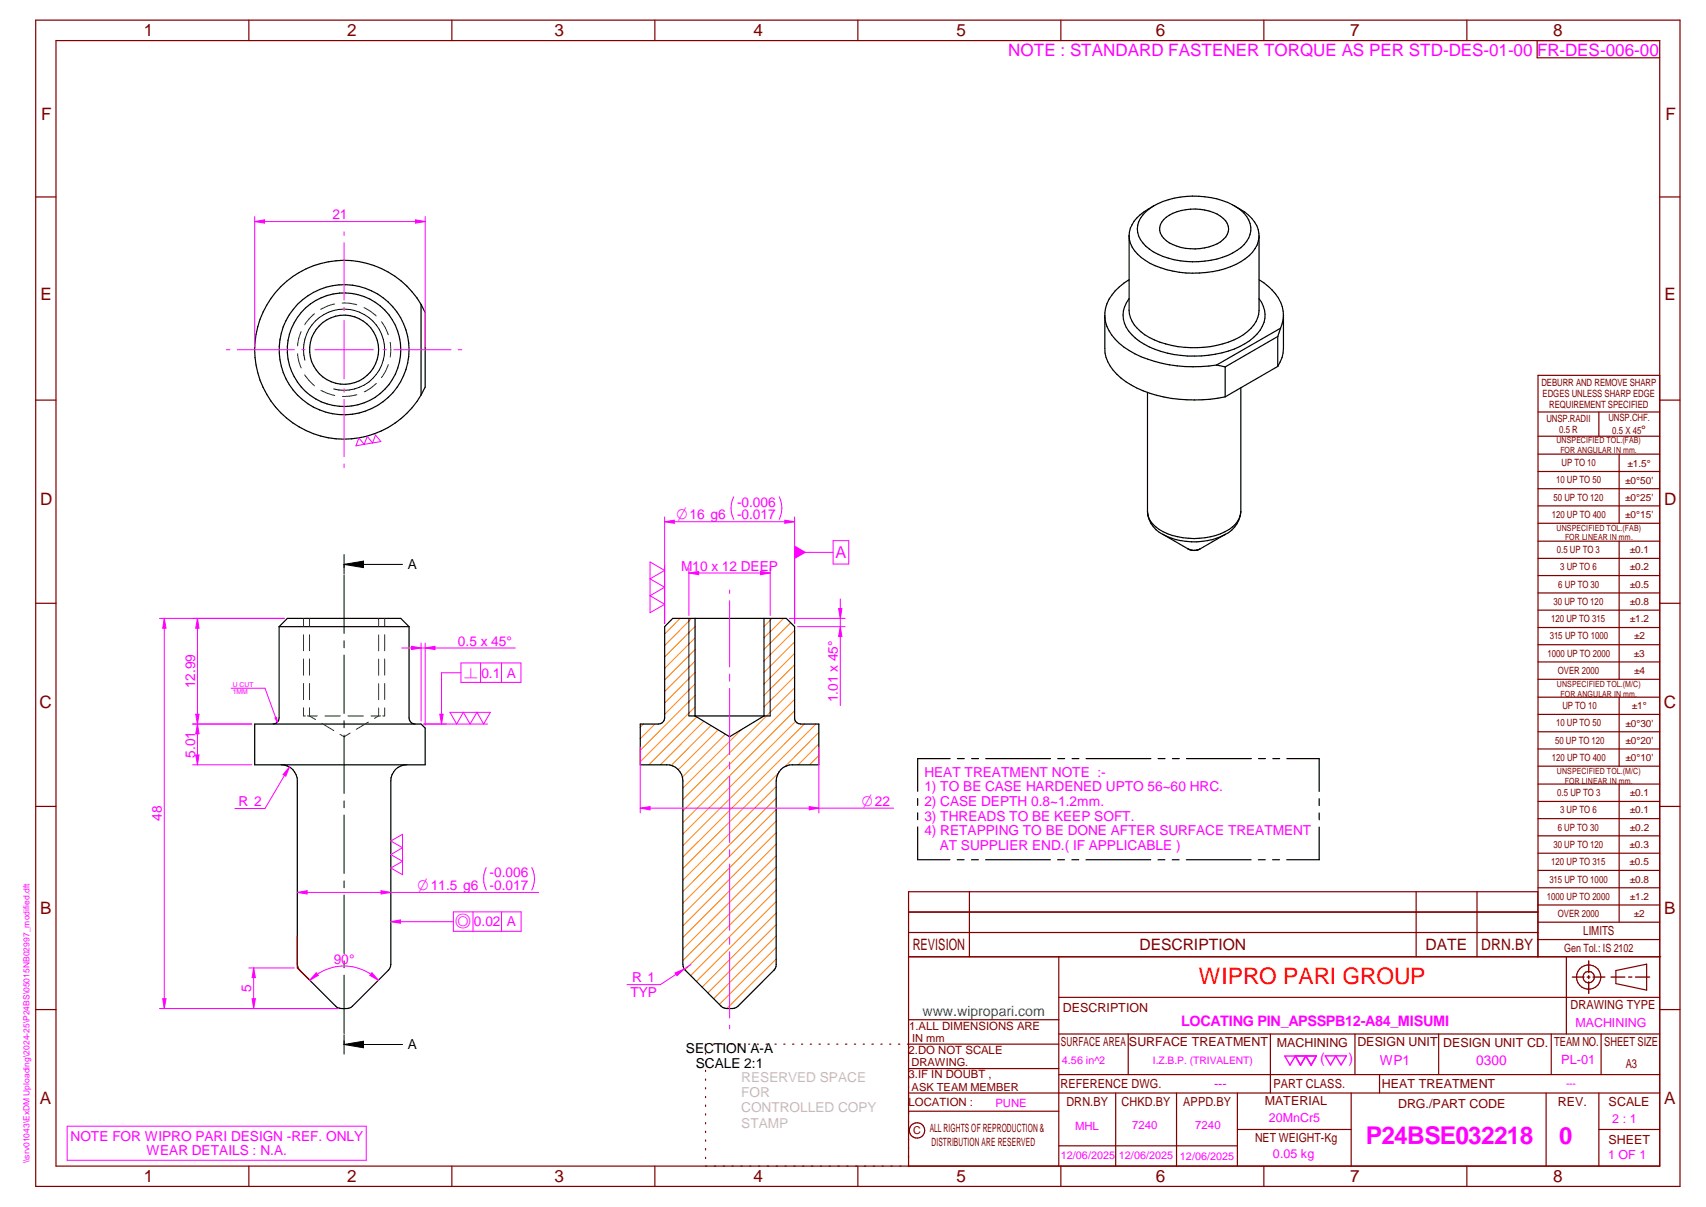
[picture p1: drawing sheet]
<svg xmlns="http://www.w3.org/2000/svg" width="420mm" height="297mm" viewBox="0 0 420 297" stroke-linecap="round" stroke-linejoin="round" font-family="sans-serif">
<g fill="none" stroke="#800000" stroke-width=".3">
<path d="M8.8 5h405v287h-405zM13.8 10h395v277h-395zM61.3 5v5M111.3 5v5M161.3 5v5M211.3 5v5M261.3 5v5M311.3 5v5M361.3 5v5M378.6 10v4.2h30.2M8.8 48.5h5M408.8 48.5h5"/>
<path d="M8.8 98.5h5M408.8 92.4h-30v143.1M408.8 98.5h5M378.8 101.4h30M378.8 107.4h30M378.8 111.8h30M378.8 116h30M393.8 101.4v6M398.8 111.8v17M378.8 120.3h30M378.8 124.5h30M378.8 128.8h30"/>
<path d="M378.8 133.2h30M378.8 137.4h30M398.8 133.2v34M8.8 148.5h5M378.8 141.6h30M378.8 145.9h30M378.8 150.2h30M378.8 154.4h30M378.8 158.7h30M408.8 148.5h5M378.8 162.9h30M378.8 167.2h30"/>
<path d="M378.8 171.6h30M378.8 175.8h30M398.8 171.6v17M8.8 198.5h5M378.8 180.1h30M378.8 184.3h30M378.8 188.6h30M378.8 193h30M378.8 197.2h30M398.8 193v33.9M408.8 198.5h5M238.7 219.5v16"/>
<path d="M348.8 219.5v16M363.8 219.5v16M378.8 201.5h30M378.8 205.7h30M378.8 210h30M378.8 214.2h30M378.8 218.5h30M73.2 230.4v7.8l3 2.9M223.8 235.5h185.2M223.8 229.5h154.9M223.8 224.5h154.9M260.8 235.5v51.5"/>
<path d="M378.7 235.5v-16h-154.9v67.5M378.8 222.7h30M378.8 226.9h30M378.8 231.2h30M385.8 235.5v19M398 238.8l7.5-1.5v6.4l-7.5-1.6zM8.8 248.5h5M173.8 257v.3M173.8 259.1v.3M175.6 257h.3M177.8 257h.3M180 257h.3"/>
<path d="M182.1 257h.3M184.4 257h.2M186.5 257h.3M188.7 257h.3M190.9 257h.3M193 257h.3M195.2 257h.3M197.4 257h.3M199.5 257h.3M201.7 257h.3M203.9 257h.3M206.1 257h.3"/>
<path d="M208.2 257h.4M210.4 257h.3M212.6 257h.3M214.7 257h.4M216.9 257h.3M219.1 257h.3M221.3 257h.3M223.8 251h37M260.8 257h-37.3M260.8 245.4h148M260.8 254.5h148M277.9 254.5v10"/>
<path d="M312.9 254.5v14.5M333.7 254.5v10M354.3 254.5v10M382 254.5v10M394.3 254.5v10M408.8 248.5h5M173.8 261.2v.4M173.8 263.4v.3M173.8 265.6v.3M173.8 267.7v.3M173.8 269.8v.3M173.8 271.9v.4"/>
<path d="M173.8 274.1v.3M173.8 276.3v.3M173.8 278.4v.3M223.8 269h185M223.8 263h37M223.8 273.5h37M260.8 264.5h148M274.8 269v18M289.8 269v18M304.7 269v18M304.7 278h28.1M332.8 269v18"/>
<path d="M339.8 264.5v4.5M380.8 269v18M393.8 269v18M393.8 278h15M61.3 287v5M111.3 287v5M161.3 287v5M173.8 280.5v.3M173.8 282.7v.3M173.8 284.8v.3M211.3 287v5M260.8 282h43.9"/>
<path d="M261.3 287v5M311.3 287v5M361.3 287v5"/>
<circle cx="391.3" cy="240.5" r="2.99"/>
<circle cx="391.3" cy="240.5" r="1.41"/>
<circle cx="225.9" cy="278.2" r="1.89"/>
</g>
<g fill="none" stroke="#f0f" stroke-width=".25">
<path d="M62.7 54.5l2.4-.4v.8zM62.7 53.3v32M84.7 57.1v.9M84.7 59.7v14.1M104.7 53.3v32M84.7 75.6v.9M84.7 78.9v14.4M55.7 86.1h.9M58.4 86.1h14.1M74.3 86.1h.8M77.5 86.1h14.4M84.7 95.7v.8"/>
<path d="M84.7 98.3v14.1M94.3 86.1h.9M97 86.1h14.1M112.8 86.1h.9M84.7 114.2v.9M179.7 145.2v.9M179.7 147.8v16.3M179.7 165.9v1.7M179.7 169.4v16.3M179.7 187.5v1.7M179.7 191v16.3M179.7 209.1v1.7"/>
<path d="M179.7 212.6v16.3M179.7 230.7v1.7M179.7 234.2v16.3M179.7 252.3v.9M16.5 277.2h73.7v8.3h-73.7z"/>
</g>
<path d="M391.3 236.5v2.9M387.3 240.5h2.8M390.9 240.5h.7M391.3 240.1v.7M391.3 241.6v2.9M392.3 240.5h3M396.8 240.5h3.4M401.1 240.5h.8M402.8 240.5h3.5" fill="none" stroke="#800000" stroke-width=".34"/>
<path d="M319 259.8h5.2l-1.3 2.3-1.3-2.3-1.3 2.3z" fill="none" stroke="#f0f" stroke-width=".34"/>
<g fill="none" stroke="#000" stroke-width=".3">
<path d="M282.2 52.1a18.9 18.9 0 0 1 14.5-3.7 15.6 15.6 0 0 1 9.7 4.1 5.4 5.4 0 0 1-.8 8.5 20.8 20.8 0 0 1-17.8 2.5 10.8 10.8 0 0 1-7.4-5.4 5.3 5.3 0 0 1 1.8-6zM284.2 50.6a11.4 11.4 0 0 0-5.8 5.6l-.3 1.8M286.6 54.1a12 12 0 0 1 11.2-2.2 5.6 5.6 0 0 1 4.8 4.4 5.6 5.6 0 0 1-4.8 4.4 12.5 12.5 0 0 1-10.6-1.5 3.3 3.3 0 0 1-.6-5.1zM304 50.6a11.8 11.8 0 0 1 5.5 4.9 6.4 6.4 0 0 1-2.8 8.2 22.9 22.9 0 0 1-16.2 3.3 17.2 17.2 0 0 1-11.1-5.3 6.1 6.1 0 0 1-1.3-3.7M310.1 58v18.4a8.3 8.3 0 0 1-5 6.7 25.5 25.5 0 0 1-22 0 8.2 8.2 0 0 1-5-6.7v-18.4M103.7 74.9a22 22 0 0 0-33.2-5.7 22 22 0 0 0 0 33.7 22 22 0 0 0 33.2-5.7M103.7 74.9l1 2v18.3l-1 2M103.7 74.9v22.3M272.1 78.1a11.2 11.2 0 0 0 6 8.2 32.9 32.9 0 0 0 21.5 3.5M278.1 73.5a6.6 6.6 0 0 0 1.5 9.7 24.4 24.4 0 0 0 18.1 4.2 17.9 17.9 0 0 0 12.6-6.1 6.3 6.3 0 0 0-.2-7.8M278.1 68.8a11.2 11.2 0 0 0-6 8.2v8.7a10.2 10.2 0 0 0 5.2 8.2 32.8 32.8 0 0 0 22.6 4.1l1.8-.3M310.1 68.8a11.3 11.3 0 0 1 5.9 7.7l.1 1.1"/>
<path d="M316.1 77.6l-.1 1.1-.6 2.1M316.1 77.6v8.1a7.9 7.9 0 0 1-1.4 4.5M282.6 96.6v29.3M299.6 89.8l2.1 .5M301.7 90.3v7.4M305.6 95.4v30.5M314.7 82.8l-13 7.5M314.7 82.8v7.4M314.7 90.2l-13 7.5M315.4 80.8l-.7 2M315.4 80.8l-15.8 9M282.6 125.9a6.5 6.5 0 0 0 3.8 5.6"/>
<path d="M292.6 135.1l1.5 .4M292.6 135.1l-6.2-3.6a16.8 16.8 0 0 0 15.4 0l-6.2 3.6-1.5 .4M295.5 135.1l-1.4 .4M305.6 125.9a6 6 0 0 1-3.9 5 17.8 17.8 0 0 1-16.2-.6 5.4 5.4 0 0 1-2.9-4.4M305.6 125.9a6.9 6.9 0 0 1-4 5.7M68.7 154.2h32M68.7 154.2v22.5a1.55 1.55 0 0 1-1.4 1.5M68.7 154.2l2.1-2h27.9l2 2M100.7 154.2v22.5a1.55 1.55 0 0 0 1.5 1.5M165.7 152.2h28l2 2v22.5a1.46 1.46 0 0 0 1.5 1.5h4.5v10h-6.5a4 4 0 0 0-4 4l-.1 45.7-.5 .9-8.8 8.8a3.7 3.7 0 0 1-4.2 0l-8.8-8.8-.5-.9-.1-45.7a4 4 0 0 0-4-4h-6.5v-10h4.5a1.55 1.55 0 0 0 1.5-1.5v-22.5zM171.2 152.2v24l8.5 5.1 8.5-5.1v-24M62.7 178.2h41l1 1v9h-42z"/>
<path d="M169.7 176.2h20M100.2 188.2a3.9 3.9 0 0 0-3.9 4l-.1 45.7-.5 .9-8.9 8.8a3.6 3.6 0 0 1-4.1 0l-8.9-8.8-.5-.9-.1-45.7a3.9 3.9 0 0 0-4-4"/>
<circle cx="84.7" cy="86.1" r="14"/>
<circle cx="84.7" cy="86.1" r="16"/>
<circle cx="84.7" cy="86.1" r="8.5"/>
</g>
<g fill="none" stroke="#008000" stroke-width=".25">
<path d="M77.5 77.2l-1.4 1.2-1.1 1.5M82.4 74.8l-1.7 .5-1.7 .8M84.3 74.6h1.8l1.8 .4M89.7 75.7l1.6 .9 1.4 1.2M93.9 79.2l1 1.5 .7 1.7M73.3 87l.3 1.8 .6 1.8M74.2 81.6l-.6 1.7-.3 1.8M75 92.2l1.1 1.5 1.4 1.3M79 96.1l1.7 .7 1.8 .5M87.9 97.1l-1.8 .4h-1.8M92.7 94.4l-1.4 1.1-1.6 .9M95.6 89.7a8.8 8.8 0 0 1-1.7 3.2"/>
<path d="M96.1 84.2l.2 1.9-.2 1.8M74.7 152.2v1.9M74.7 156.2v3.9M76.2 152.2v1.9M76.2 156.2v3.9M93.2 152.2v2M93.2 156.3v3.9M94.7 152.2v1.9M94.7 156.2v3.9M74.7 174.2v2h.5M74.7 162.2v4M74.7 168.2v4"/>
<path d="M76.2 162.2v4M76.2 168.2v4M76.2 174.2v2l1.5 .9M78.1 176.2h-2.4M79.2 178l3 1.8M80 176.2h3.8M85.7 176.2h3.8M90.7 177.7l-3 1.8M91.4 176.2h2.4M93.2 162.2v4M93.2 168.2v4M93.2 174.2v2l-1 .6"/>
<path d="M94.7 174.2v2h-.4M94.7 162.2v4M94.7 168.2v4M86.2 180.4l-1.5 .9-1-.6"/>
</g>
<g fill="none" stroke="#000" stroke-width=".25">
<path d="M75.1 88.6a10 10 0 0 1 8.8-12.5 10 10 0 0 1 10.8 10.8 10 10 0 0 1-12.5 8.8M84.7 136.5v4.8M84.7 138.9h14.4M84.7 138.9l4.8-.8v1.6zM84.7 141.5v14.4M84.7 157.7v1.7M169.7 152.2v24M189.7 152.2v24M84.7 161.2v14.4M84.7 177.4v1.7M84.7 180.9v14.4M84.7 197.1v1.7"/>
<path d="M84.7 200.6v14.4M84.7 216.8v1.7M84.7 220.3v14.4M84.7 236.5v1.7M84.7 240v14.4M84.7 254.6v4.8M84.7 257l4.8-.8v1.7zM84.7 257h14.4"/>
</g>
<path d="M84.7 138.9l4.8-.8v1.6zM84.7 257l4.8-.8v1.7z" fill="#000"/>
<g fill="none" stroke="#ff8000" stroke-width=".25">
<path d="M167.5 152.2l-3.8 3.8M170.3 152.2l-6.6 6.7M171.2 154.2l-7.5 7.5M171.2 157l-7.5 7.5M171.2 159.9l-7.5 7.4M190.2 152.2l-2 2M193 152.2l-4.8 4.8M194.7 153.2l-6.5 6.6M195.7 155.2l-7.5 7.4M195.7 158l-7.5 7.5M158.5 178.2l-.8 .8M161.3 178.2l-3.6 3.6"/>
<path d="M171.2 162.7l-7.5 7.5M171.2 165.5l-7.5 7.5M171.2 168.3l-7.5 7.5M171.2 171.2l-13.5 13.5M171.2 174l-13.5 13.5M171.6 176.4l-11.8 11.8M173.3 177.5l-10.7 10.7M175.1 178.6l-9.8 9.8M176.9 179.6l-9.9 9.8M182.6 179.6l-14.4 14.4M195.7 169.3l-27.5 27.5M195.7 172.1l-27.5 27.5"/>
<path d="M195.7 174.9l-27.5 27.5M195.7 160.8l-7.5 7.5M195.7 163.6l-7.5 7.5M195.7 166.5l-7.5 7.4M195.9 177.5l-27.7 27.8M198.1 178.2l-29.9 29.9M200.9 178.2l-32.7 32.7M178.6 180.7l-10.5 10.6M191.2 199.2l-23 23M191.2 193.6l-23 23M191.2 196.4l-23 23M191.7 190.2l-23.5 23.5"/>
<path d="M201.7 185.9l-2.3 2.3M201.7 183.1l-5.1 5.1M201.7 180.3l-8.5 8.4M191.2 219l-21.1 21.1M191.2 202.1l-23 23M191.2 204.9l-23 23M191.2 207.7l-23 23M191.2 210.6l-23 23M191.2 213.4l-23 23M191.2 216.2l-22.5 22.5M191.2 236l-12.2 12.2M191.2 233.2l-14 14"/>
<path d="M191.2 230.3l-15.4 15.5M191.2 227.5l-16.8 16.8M191.2 224.7l-18.3 18.3M191.2 221.9l-19.7 19.6"/>
</g>
<path d="M62.7 54.5l2.4-.4v.8z" fill="#f0f"/>
<path d="M102.4 54.1l2.3 .4-2.3 .4z" fill="none" stroke="#f0f" stroke-width=".25"/>
<path d="M102.4 54.1l2.3 .4-2.3 .4z" fill="#f0f"/>
<path d="M62.7 54.5h42M163.7 127.2v26.3M180.7 122.3a6 6 0 0 0 0 5.5M191.9 122.3a6.4 6.4 0 0 1 0 5.5M193.3 128l2.4 .4-2.4 .4zM195.7 127.2v26.3" fill="none" stroke="#f0f" stroke-width=".25"/>
<path d="M193.3 128l2.4 .4-2.4 .4z" fill="#f0f"/>
<path d="M163.7 128.4l2.4-.4v.8z" fill="none" stroke="#f0f" stroke-width=".25"/>
<path d="M163.7 128.4l2.4-.4v.8z" fill="#f0f"/>
<path d="M163.7 128.4h32M157.7 198.9l2.4-.4v.8zM157.7 183.9v16.2M201.7 183.9v16.2" fill="none" stroke="#f0f" stroke-width=".25"/>
<path d="M157.7 198.9l2.4-.4v.8z" fill="#f0f"/>
<path d="M199.3 198.5l2.4 .4-2.4 .4z" fill="none" stroke="#f0f" stroke-width=".25"/>
<path d="M199.3 198.5l2.4 .4-2.4 .4z" fill="#f0f"/>
<path d="M71.3 188.8l-6 10.2h-7.4M71.3 188.8l-.9 2.2-.7-.4zM157.7 198.9h62.4" fill="none" stroke="#f0f" stroke-width=".25"/>
<path d="M71.3 188.8l-.9 2.2-.7-.4z" fill="#f0f"/>
<path d="M73.2 219.6l2.4-.4v.8zM119.7 213.5a6.4 6.4 0 0 0 0 5.5M131 213.5a6 6 0 0 1 0 5.5" fill="none" stroke="#f0f" stroke-width=".25"/>
<path d="M73.2 219.6l2.4-.4v.8z" fill="#f0f"/>
<path d="M93.8 219.2l2.5 .4-2.5 .4z" fill="none" stroke="#f0f" stroke-width=".25"/>
<path d="M93.8 219.2l2.5 .4-2.5 .4z" fill="#f0f"/>
<path d="M73.2 219.6h59.5M91.6 239.4l1.6 1.9-2.1-1.3z" fill="none" stroke="#f0f" stroke-width=".25"/>
<path d="M91.6 239.4l1.6 1.9-2.1-1.3z" fill="#f0f"/>
<path d="M77.9 239.4l.5 .6-2.1 1.3z" fill="none" stroke="#f0f" stroke-width=".25"/>
<path d="M77.9 239.4l.5 .6-2.1 1.3z" fill="#f0f"/>
<path d="M39.3 152.2h30.8M40.5 152.2l.4 2.4h-.8zM39.3 248.2h44M76.3 241.3a11.9 11.9 0 0 1 16.9 0" fill="none" stroke="#f0f" stroke-width=".25"/>
<path d="M40.5 152.2l.4 2.4h-.8z" fill="#f0f"/>
<path d="M40.1 245.8h.8l-.4 2.4z" fill="none" stroke="#f0f" stroke-width=".25"/>
<path d="M40.1 245.8h.8l-.4 2.4z" fill="#f0f"/>
<path d="M40.5 152.2v96M47.4 152.2h22.7M48.6 152.2l.4 2.4h-.8zM47.4 178.2h14.6" fill="none" stroke="#f0f" stroke-width=".25"/>
<path d="M48.6 152.2l.4 2.4h-.8z" fill="#f0f"/>
<path d="M48.2 175.8h.8l-.4 2.4z" fill="none" stroke="#f0f" stroke-width=".25"/>
<path d="M48.2 175.8h.8l-.4 2.4z" fill="#f0f"/>
<path d="M48.6 152.2v26M47.4 178.2h14.6M48.6 178.2l.4 2.4h-.8zM47.4 188.2h14.6" fill="none" stroke="#f0f" stroke-width=".25"/>
<path d="M48.6 178.2l.4 2.4h-.8z" fill="#f0f"/>
<path d="M48.2 185.8h.8l-.4 2.4z" fill="none" stroke="#f0f" stroke-width=".25"/>
<path d="M48.2 185.8h.8l-.4 2.4z" fill="#f0f"/>
<path d="M194.4 152.2h13.7M196.4 154.2h11.7M206.5 149.8h.8l-.3 2.4zM48.6 178.2v10" fill="none" stroke="#f0f" stroke-width=".25"/>
<path d="M206.5 149.8h.8l-.3 2.4z" fill="#f0f"/>
<path d="M207 154.2l.3 2.4h-.8z" fill="none" stroke="#f0f" stroke-width=".25"/>
<path d="M207 154.2l.3 2.4h-.8z" fill="#f0f"/>
<path d="M207 147.4v26.3M61.3 238.2h11.2M61.3 248.2h22M62.1 245.8h.8l-.4 2.4z" fill="none" stroke="#f0f" stroke-width=".25"/>
<path d="M62.1 245.8h.8l-.4 2.4z" fill="#f0f"/>
<path d="M62.5 238.2l.4 2.4h-.8z" fill="none" stroke="#f0f" stroke-width=".25"/>
<path d="M62.5 238.2l.4 2.4h-.8z" fill="#f0f"/>
<path d="M62.5 238.2v10M166.3 239.4l2.2-.9-1.8 1.6zM170.2 237.4l-7.6 4.9h-8.2" fill="none" stroke="#f0f" stroke-width=".25"/>
<path d="M166.3 239.4l2.2-.9-1.8 1.6z" fill="#f0f"/>
<path d="M169.7 139.8v11.7M189.7 139.8v11.7M169.7 141l2.4-.4v.8z" fill="none" stroke="#f0f" stroke-width=".25"/>
<path d="M169.7 141l2.4-.4v.8z" fill="#f0f"/>
<path d="M187.3 140.6l2.4 .4-2.4 .4z" fill="none" stroke="#f0f" stroke-width=".25"/>
<path d="M187.3 140.6l2.4 .4-2.4 .4z" fill="#f0f"/>
<path d="M103.7 158.2v19.3M104.7 159.5l2.4-.5v.9zM104.7 158.2v20.3M169.7 141h20" fill="none" stroke="#f0f" stroke-width=".25"/>
<path d="M104.7 159.5l2.4-.5v.9z" fill="#f0f"/>
<path d="M101.3 159l2.4 .5-2.4 .4z" fill="none" stroke="#f0f" stroke-width=".25"/>
<path d="M101.3 159l2.4 .5-2.4 .4z" fill="#f0f"/>
<path d="M160.1 138.3l3.6 2.1-3.6 2.1 3.6 2-3.6 2.1 3.6 2.1-3.6 2.1zM163.7 139.2v14.3M195.7 135.9h3.7M98.9 159.5h28" fill="none" stroke="#f0f" stroke-width=".25"/>
<g fill="none" stroke="#000" stroke-width=".3">
<path d="M226 196.5v1.7M234 186.7h-8v8M235.8 186.7h1.7M239.3 186.7h1.7M242.8 186.7h15.9M260.5 186.7h1.7M264 186.7h1.7M267.5 186.7h16M285.2 186.7h1.7M288.7 186.7h1.7M292.2 186.7h16M310 186.7h1.6"/>
<path d="M313.5 186.7h1.7M316.9 186.7h8v8.1M324.9 196.6v1.6M226 200v1.7M226 203.5v8.1h8M235.7 211.6h1.7M239.3 211.6h1.7M242.7 211.6h16M260.5 211.6h1.7M264 211.6h1.7M267.5 211.6h15.9M285.2 211.6h1.7"/>
<path d="M288.7 211.6h1.7M292.2 211.6h15.9M309.9 211.6h1.7M313.4 211.6h1.7M324.9 203.5v8.1h-8M324.9 200.1v1.7"/>
</g>
<path d="M316.4 259.9h7.8l-1.3 2.2-1.3-2.2-1.3 2.2-1.3-2.2-1.3 2.2zM326.4 259.8h5.2l-1.3 2.3-1.3-2.3-1.3 2.3z" fill="none" stroke="#f0f" stroke-width=".34"/>
<path d="M195.7 134.2l2.9 1.7-2.9 1.7z" fill="#f0f"/>
<path d="M195.7 134.5v18.8M199.4 135.9h5.8M205.2 133.1h3.8v5.7h-3.8zM108.7 165.6v12.6" fill="none" stroke="#f0f" stroke-width=".25"/>
<path d="M108.3 175.8h.8l-.4 2.4z" fill="#f0f"/>
<path d="M104.4 178.2h5.5M108.3 175.8h.8l-.4 2.4zM108.7 165.6h4.8M113.5 163.2h14.8v4.7h-14.8zM118.4 163.2v4.7M123.5 163.2v4.7M96.3 226.8h10.6" fill="none" stroke="#f0f" stroke-width=".25"/>
<path d="M96.3 226.8l2.3-.4v.8z" fill="#f0f"/>
<g fill="none" stroke="#f0f" stroke-width=".25">
<path d="M88.4 107.8l1.3 1.5-2 .4zM91.8 109l-1.3-1.6-.8 1.9M91.8 109l-2.1 .3M92.5 107.1l1.3 1.6-2 .3zM65.3 169.4l3 8.4M104.3 178.2h15.8M110.8 175.3h10l-1.7 2.9-1.6-2.9-1.7 2.9-1.7-2.9-1.6 2.9zM96.3 207l2.8-1.7v10l-2.8-1.7 2.8-1.6-2.8-1.7 2.8-1.7zM96.3 226.8l2.3-.4v.8zM106.9 226.8h4.8M111.7 224.4h16.6v4.8h-16.6zM116.5 224.4v4.8"/>
<path d="M123.5 224.4v4.8"/>
</g>
<path d="M67.7 176.7l.4-.2 .2 1.3z" fill="#f0f"/>
<path d="M56.9 169.4h8.4M67.7 176.7l.4-.2 .2 1.3z" fill="none" stroke="#f0f" stroke-width=".25"/>
<text font-size="6" fill="#f0f" x="336.4" y="281.6">P24BSE032218</text>
<text font-size="5.9" fill="#f0f" x="384" y="281.6">0</text>
<text font-size="5.6" fill="#f00" x="295.3" y="242.2">WIPRO PARI GROUP</text>
<g font-size="4.2" fill="#800000">
<text x="35.4" y="9">1</text>
<text x="85.5" y="8.9">2</text>
<text x="136.6" y="9">3</text>
<text x="185.6" y="9">4</text>
<text x="235.6" y="9">5</text>
<text x="284.6" y="8.8">6</text>
<text x="332.6" y="9">7</text>
<text x="382.6" y="9">8</text>
<text x="10.1" y="29.6">F</text>
<text x="410.2" y="29.6">F</text>
<text x="9.9" y="73.9">E</text>
<text x="409.9" y="73.9">E</text>
<text x="9.9" y="124.2">D</text>
<text x="409.9" y="124.2">D</text>
<text x="9.7" y="174.3">C</text>
<text x="409.7" y="174.3">C</text>
<text x="9.9" y="225">B</text>
<text x="409.8" y="225">B</text>
<text x="9.8" y="271.7">A</text>
<text x="409.8" y="271.7">A</text>
<text x="35.4" y="291">1</text>
<text x="85.5" y="290.9">2</text>
<text x="136.6" y="291">3</text>
<text x="185.6" y="291">4</text>
<text x="235.6" y="291">5</text>
<text x="284.6" y="290.8">6</text>
<text x="332.6" y="291">7</text>
<text x="382.6" y="291">8</text>
</g>
<text font-size="4.2" fill="#f0f" x="248.3" y="13.8">NOTE : STANDARD FASTENER TORQUE AS PER STD-DES-01-00 FR-DES-006-00</text>
<text font-size="4" fill="#f0f" x="205.8" y="137.4">A</text>
<g font-size="3.9" fill="#800000">
<text x="224.8" y="233.8">REVISION</text>
<text x="280.7" y="233.8">DESCRIPTION</text>
<text x="351.1" y="233.8">DATE</text>
<text x="364.8" y="233.8">DRN.BY</text>
</g>
<g font-size="3.7" fill="#f0f">
<text x="166.6" y="127.8">O16 g6</text>
<text x="114.3" y="166.8">n</text>
<text x="212.2" y="198.3">O22</text>
<text x="102.9" y="219">O11.5 g6</text>
<text x="112.1" y="228">a</text>
</g>
<text font-size="3.6" fill="#f0f" x="290.9" y="252.6">LOCATING PIN_APSSPB12-A84_MISUMI</text>
<text font-size="3.5" fill="#00f" x="227.2" y="250">www.wipropari.com</text>
<g font-size="3.5" fill="#f0f">
<text x="325.1" y="261.7">(</text>
<text x="332.1" y="261.7">)</text>
</g>
<g font-size="3.4" fill="#f0f">
<text x="81.9" y="53.9">21</text>
<text x="181.5" y="124.7">-0.006</text>
<text x="181.5" y="127.8">-0.017</text>
<text x="167.8" y="140.4">M10 x 12 DEEP</text>
<text x="112.8" y="158.9">0.5 x 45°</text>
<text x="118.6" y="166.8">0.1 A</text>
<text x="48" y="169.4" transform="rotate(-90 48 169.4)">12.99</text>
<text x="206.3" y="172.8" transform="rotate(-90 206.3 172.8)">1.01 x 45°</text>
<text x="48" y="186.5" transform="rotate(-90 48 186.5)">5.01</text>
<text x="227.7" y="191.2">HEAT TREATMENT NOTE :-</text>
<text x="227.7" y="194.8">1) TO BE CASE HARDENED UPTO 56~60 HRC.</text>
<text x="39.9" y="202.1" transform="rotate(-90 39.9 202.1)">48</text>
<text x="58.7" y="198.3">R 2</text>
<text x="227.7" y="198.4">2) CASE DEPTH 0.8~1.2mm.</text>
<text x="227.7" y="202">3) THREADS TO BE KEEP SOFT.</text>
<text x="227.7" y="205.6">4) RETAPPING TO BE DONE AFTER SURFACE TREATMENT</text>
<text x="231.4" y="209.2">AT SUPPLIER END.( IF APPLICABLE )</text>
<text x="120.6" y="215.9">-0.006</text>
<text x="120.6" y="219">-0.017</text>
<text x="116.7" y="228">0.02 A</text>
<text x="82.2" y="237.2">90°</text>
<text x="61.9" y="244.1" transform="rotate(-90 61.9 244.1)">5</text>
<text x="155.3" y="245.3">TYP</text>
<text x="155.7" y="241.7">R 1</text>
<text x="339.8" y="262.2">WP1</text>
<text x="363.6" y="262">0300</text>
<text x="17.4" y="280.8">NOTE FOR WIPRO PARI DESIGN -REF. ONLY</text>
<text x="36.1" y="284.4">WEAR DETAILS : N.A.</text>
</g>
<g font-size="3.4">
<text x="100.4" y="140.1">A</text>
<text x="100.4" y="258.2">A</text>
<text x="168.9" y="259.2">SECTION A-A</text>
<text x="171.4" y="262.8">SCALE 2:1</text>
</g>
<g font-size="3.4" fill="#c0c0c0">
<text x="182.6" y="266.2">RESERVED SPACE</text>
<text x="182.6" y="270">FOR</text>
<text x="182.6" y="273.7">CONTROLLED COPY</text>
<text x="182.6" y="277.5">STAMP</text>
</g>
<g font-size="3.1" fill="#800000">
<text x="389.9" y="230.2">LIMITS</text>
<text x="261.8" y="249">DESCRIPTION</text>
<text x="386.8" y="248.4">DRAWING TYPE</text>
<text x="261.3" y="257.5">SURFACE AREA</text>
<text x="278" y="257.5">SURFACE TREATMENT</text>
<text x="314.5" y="257.6">MACHINING</text>
<text x="334.3" y="257.5">DESIGN UNIT</text>
<text x="355.4" y="257.6">DESIGN UNIT CD.</text>
<text x="382.8" y="257.3">TEAM NO.</text>
<text x="395.1" y="257.4">SHEET SIZE</text>
<text x="400.4" y="262.8">A3</text>
<text x="261.2" y="267.8">REFERENCE DWG.</text>
<text x="313.6" y="267.7">PART CLASS.</text>
<text x="340.3" y="267.7">HEAT TREATMENT</text>
<text x="262.6" y="272.2">DRN.BY</text>
<text x="276.2" y="272.1">CHKD.BY</text>
<text x="291.4" y="272.2">APPD.BY</text>
<text x="311.5" y="272">MATERIAL</text>
<text x="344.3" y="272.6">DRG./PART CODE</text>
<text x="383.7" y="272.2">REV.</text>
<text x="396.2" y="272.3">SCALE</text>
<text x="309.1" y="280.9">NET WEIGHT-Kg</text>
<text x="396.1" y="281.4">SHEET</text>
</g>
<g font-size="3.1" fill="#f0f">
<text x="388" y="252.8">MACHINING</text>
<text x="384.5" y="261.9">PL-01</text>
<text x="299" y="267.8">---</text>
<text x="312.5" y="276.1">20MnCr5</text>
<text x="397.1" y="276.4">2 : 1</text>
<text x="313.5" y="285.1">0.05 kg</text>
<text x="396.1" y="285.3">1 OF 1</text>
</g>
<text font-size="3" fill="#800000" x="404.2" y="106.8">°</text>
<g font-size="2.8" fill="#800000">
<text x="385.2" y="234.4">Gen Tol.: IS 2102</text>
<text x="223.9" y="253.4">1.ALL DIMENSIONS ARE</text>
<text x="223.8" y="259.3">2.DO NOT SCALE</text>
<text x="223.8" y="265.4">3.IF IN DOUBT ,</text>
<text x="223.8" y="272.2">LOCATION :</text>
<text x="229" y="278.7">ALL RIGHTS OF REPRODUCTION &amp;</text>
<text x="229.4" y="282.1">DISTRIBUTION ARE RESERVED</text>
</g>
<g font-size="2.8" fill="#f0f">
<text x="245.1" y="272.4">PUNE</text>
<text x="264.8" y="278">MHL</text>
<text x="278.8" y="277.7">7240</text>
<text x="294.4" y="277.9">7240</text>
</g>
<g font-size="2.7" fill="#800000">
<text x="224.7" y="256.4">IN mm</text>
<text x="224.5" y="262.4">DRAWING.</text>
<text x="224.5" y="268.4">ASK TEAM MEMBER</text>
<text x="224.9" y="279.2">C</text>
</g>
<g font-size="2.7" fill="#f0f">
<text x="261.5" y="261.9">4.56 in^2</text>
<text x="261.3" y="285.2">12/06/2025</text>
<text x="275.6" y="285.2">12/06/2025</text>
<text x="290.6" y="285.4">12/06/2025</text>
</g>
<g font-size="2.5" fill="#800000">
<text x="379.6" y="95">DEBURR AND REMOVE SHARP</text>
<text x="379.9" y="97.7">EDGES UNLESS SHARP EDGE</text>
<text x="381.5" y="100.5">REQUIREMENT SPECIFIED</text>
<text x="380.9" y="103.8">UNSP.RADII</text>
<text x="384" y="106.6">0.5 R</text>
<text x="396.1" y="103.6">UNSP.CHF.</text>
<text x="397.1" y="106.8">0.5 X 45</text>
<text x="383.2" y="119">10 UP TO 50</text>
<text x="384.6" y="114.7">UP TO 10</text>
<text x="400.3" y="119">±0°50'</text>
<text x="400.8" y="114.8">±1.5°</text>
<text x="382.6" y="123.2">50 UP TO 120</text>
<text x="400.3" y="123.2">±0°25'</text>
<text x="382.2" y="127.4">120 UP TO 400</text>
<text x="400.3" y="127.4">±0°15'</text>
<text x="383.4" y="136.1">0.5 UP TO 3</text>
<text x="401.4" y="136.1">±0.1</text>
<text x="384.2" y="140.4">3 UP TO 6</text>
<text x="401.4" y="140.3">±0.2</text>
<text x="382.6" y="148.8">30 UP TO 120</text>
<text x="383.8" y="144.6">6 UP TO 30</text>
<text x="401.4" y="148.9">±0.8</text>
<text x="401.4" y="144.7">±0.5</text>
<text x="382" y="153.1">120 UP TO 315</text>
<text x="401.4" y="153.1">±1.2</text>
<text x="381.2" y="161.6">1000 UP TO 2000</text>
<text x="381.7" y="157.4">315 UP TO 1000</text>
<text x="402.4" y="161.6">±3</text>
<text x="402.5" y="157.4">±2</text>
<text x="383.7" y="165.9">OVER 2000</text>
<text x="402.5" y="165.9">±4</text>
<text x="383.2" y="178.8">10 UP TO 50</text>
<text x="384.8" y="174.5">UP TO 10</text>
<text x="400.3" y="178.8">±0°30'</text>
<text x="401.9" y="174.6">±1°</text>
<text x="383" y="183">50 UP TO 120</text>
<text x="400.3" y="183.1">±0°20'</text>
<text x="382.2" y="187.3">120 UP TO 400</text>
<text x="400.3" y="187.3">±0°10'</text>
<text x="383.5" y="195.9">0.5 UP TO 3</text>
<text x="401.4" y="196">±0.1</text>
<text x="384.2" y="200.1">3 UP TO 6</text>
<text x="401.4" y="200.2">±0.1</text>
<text x="382.6" y="208.7">30 UP TO 120</text>
<text x="383.7" y="204.4">6 UP TO 30</text>
<text x="401.4" y="208.7">±0.3</text>
<text x="401.4" y="204.4">±0.2</text>
<text x="382" y="213">120 UP TO 315</text>
<text x="401.4" y="212.9">±0.5</text>
<text x="381" y="221.4">1000 UP TO 2000</text>
<text x="381.6" y="217.2">315 UP TO 1000</text>
<text x="401.4" y="221.4">±1.2</text>
<text x="401.4" y="217.2">±0.8</text>
<text x="383.7" y="225.7">OVER 2000</text>
<text x="402.4" y="225.7">±2</text>
</g>
<g font-size="2.5" fill="#f0f">
<text x="283.9" y="261.9">I.Z.B.P. (TRIVALENT)</text>
<text x="385.7" y="267.5">---</text>
</g>
<g font-size="2.1" fill="#800000">
<text x="383.3" y="109.1">UNSPECIFIED TOL.(FAB)</text>
<text x="384.3" y="111.4">FOR ANGULAR IN mm.</text>
<text x="383.4" y="130.6">UNSPECIFIED TOL.(FAB)</text>
<text x="385.4" y="133">FOR LINEAR IN mm.</text>
<text x="383.4" y="169">UNSPECIFIED TOL.(M/C)</text>
<text x="384.3" y="171.4">FOR ANGULAR IN mm.</text>
<text x="383.4" y="190.5">UNSPECIFIED TOL.(M/C)</text>
<text x="385.4" y="192.8">FOR LINEAR IN mm.</text>
</g>
<text font-size="2.1" fill="#f0f" x="7.2" y="286.3" transform="rotate(-90 7.2 286.3)">\\srv01043\ExDM Uploading\2024-25\P24BS\05015NB02997_modified.dft</text>
<g font-size="1.7" fill="#f0f">
<text x="57.4" y="169">U CUT</text>
<text x="57.4" y="170.9">1MM</text>
</g>
</svg>
